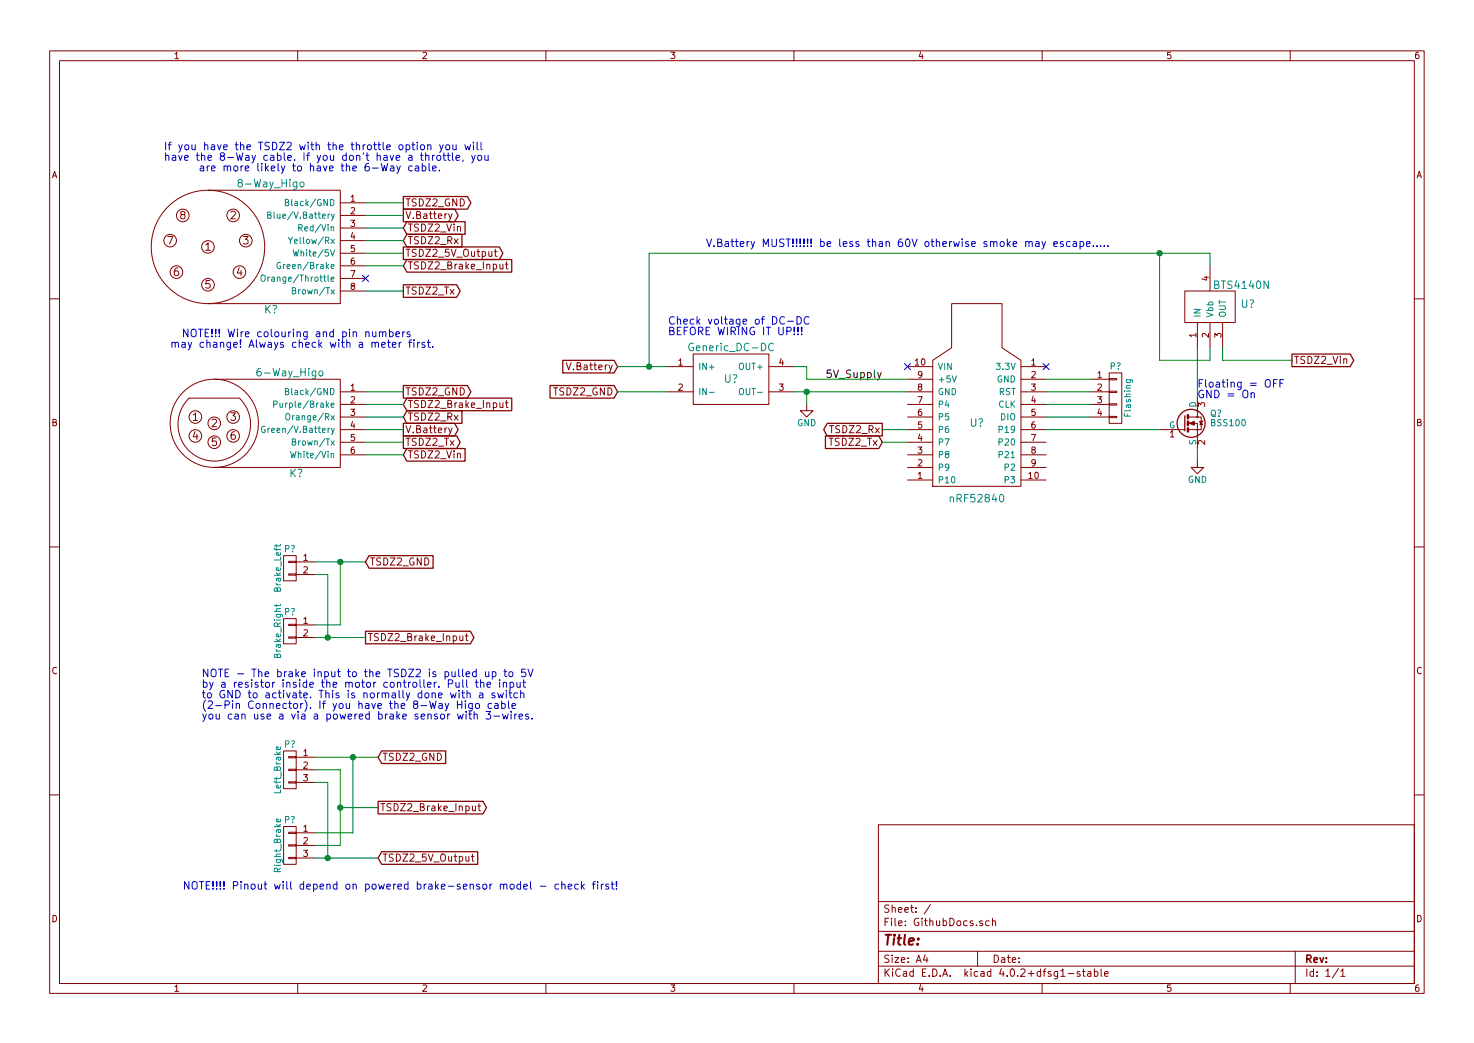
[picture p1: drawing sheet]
<svg xmlns="http://www.w3.org/2000/svg" width="297mm" height="210mm" viewBox="0 0 297 210" stroke-linecap="round" stroke-linejoin="round" font-family="sans-serif">
<g fill="none" stroke="#840000" stroke-width=".2">
<path d="M10 10.3h277v189.9h-277zM12 12.2h273v186.1h-273zM60 10.3v1.9M110 10.3v1.9M160 10.3v1.9M210 10.3v1.9M260 10.3v1.9M41.9 38.3h26.7v22.9h-26.7M68.6 40.9h5.1M68.6 43.4h5.1M68.6 46h5.1M68.6 48.5h5.1"/>
<path d="M68.6 51h5.1M68.6 53.6h5.1M68.6 56.1h5.1M68.6 58.7h5.1M90.4 43.1l.4 1M91.1 43.1l-.5 1.3-.2 .1M99.6 50.7h.6M99.8 50.2v1.3l.1 .1 .3 .1M100.7 53.3l.1 .9 .5-.1M101.3 53.3v.9M101.8 53.3h.6M102.1 52.8v1.2v.2h.3"/>
<path d="M238.8 58.7h10.1v6.3h-10.1zM243.8 53.6v5.1M10 60.2h2M43.2 76.4h25.4v17.8h-25.4M68.6 79h5.1M134.6 73.9h5.1M134.6 79h5.1M139.7 71.4h15.2v10.1h-15.2zM154.9 73.9h5.1M154.9 79h5.1M182.9 73.9h5.1M182.9 76.4h5.1"/>
<path d="M182.9 79h5.1M191.8 61.2h10.1v8.9l3.8 2.5v25.4h-17.7v-25.4l3.8-2.5zM205.7 73.9h5.1M205.7 76.4h5.1M205.7 79h5.1M219.7 76.4h3.8M219.7 79h3.8M223.5 78.9h1.5v.2h-1.5zM223.5 76.3h1.5v.3h-1.5zM223.5 75.2h2.6v10.1h-2.6zM241.3 65v5.1M243.8 65v5.1"/>
<path d="M246.4 65v5.1M285 60.2h2M48.3 80.3h-10.2a7.4 7.4 0 0 0-1.7 8 7.4 7.4 0 0 0 6.8 4.7M48.3 80.3a7.4 7.4 0 0 1 1.7 8 7.4 7.4 0 0 1-6.8 4.7M68.6 86.6h5.1M68.6 91.7h5.1M68.6 81.5h5.1M68.6 89.1h5.1M68.6 84.1h5.1M90.4 86.3l.4 .9M91.1 86.3l-.5 1.3-.2 .1M100.7 81.2l.1 .9 .5-.1"/>
<path d="M101.3 81.2v1M101.8 81.2h.6M102.1 80.7v1.3v.1l.3 .1M162.6 81.5v1.3h1.2l-1.2 1.3-1.3-1.3h1.3M182.9 86.6h5.1M182.9 96.8h5.1M182.9 94.2h5.1M182.9 91.7h5.1M182.9 81.5h5.1M182.9 89.1h5.1M182.9 84.1h5.1M205.7 86.6h5.1"/>
<path d="M205.7 96.8h5.1M205.7 94.2h5.1M205.7 91.7h5.1M205.7 81.5h5.1M205.7 89.1h5.1M205.7 84.1h5.1M219.7 81.5h3.8M219.7 84.1h3.8M223.5 83.9h1.5v.3h-1.5zM223.5 81.4h1.5v.3h-1.5zM233.7 86.6h5.1M239.5 86.6h1.8v3.8"/>
<path d="M241.3 80.3v3.8h-1.8M241.3 84.1h.8v2.5h-.8v-1.3h-1.8M241.3 93v1.2h1.3l-1.3 1.3-1.3-1.3h1.3M242.4 84.8l-.7 .3M10 110.3h2M57.1 112h2.6v5.1h-2.6zM58.2 115.7h1.5v.2h-1.5zM58.2 113.2h1.5v.2h-1.5zM59.7 113.3h3.8M59.7 115.8h3.8M285 110.3h2M57.1 124.7h2.6v5.1h-2.6z"/>
<path d="M58.2 128.4h1.5v.2h-1.5zM58.2 125.9h1.5v.2h-1.5zM59.7 126h3.8M59.7 128.5h3.8M92.7 128.2v.9l.6-.1M93.3 128.2v1M93.8 128.2h.5M94 127.7v1.3v.1l.3 .1M57.1 151.4h2.6v7.6h-2.6zM58.2 157.6h1.5v.3h-1.5zM58.2 155.1h1.5v.2h-1.5zM58.2 152.5h1.5v.3h-1.5z"/>
<path d="M59.7 152.6h3.8M59.7 155.2h3.8M59.7 157.7h3.8M10 160.2h2M57.1 166.6h2.6v7.6h-2.6zM58.2 172.8h1.5v.3h-1.5zM58.2 170.3h1.5v.3h-1.5zM58.2 167.8h1.5v.2h-1.5zM59.7 167.9h3.8M59.7 170.4h3.8M59.7 173h3.8M95 172.6h.5"/>
<path d="M95.2 172.2v1.2v.2h.3M95.2 162.5v.9l.6-.1M95.8 162.5v.9M96.3 162.5h.6M96.5 162v1.2l.1 .2h.3M177 166.3h108v32h-108zM285 160.2h2M60 198.3v1.9M110 198.3v1.9M160 198.3v1.9M177 194.8h108M177 191.8h108"/>
<path d="M177 187.8h108M177 181.8h108M186.4 192.5l-.3 1h.9M186.8 193v1M187.5 182.3l-1.3 2M197 191.8v3M198 185.7a.37 .37 0 0 0-.6 .1l.1 .2 .5 .2 .1 .1-.3 .3-.4-.1M199.3 185.7l-.4-.1-.3 .3 .1 .6 .2 .1 .4-.1M200 185.7l.2-.1 .4 .1v.9M200 185.1v1.5M210 198.3v1.9M215.3 196.3h1.1"/>
<path d="M217.6 195.9a.37 .37 0 0 0-.6 .1l.1 .3 .5 .1 .1 .1-.2 .3-.5-.1M218.1 195.8h.6M218.3 195.3v1.3l.4 .2M219.2 195.9h.6v.9M219.8 196.2l-.4 .1-.3 .2 .3 .3 .4-.1M220.5 195.9l.5-.1 .3 .3-.2 .6h-.6M220.5 195.3v1.5M221.9 195.3v1.3l.2 .2M222.6 196.3l.7-.1v-.3l-.5-.1-.2 .2 .1 .7h.6M260 198.3v1.9M261 191.8v6.5M269.7 195.2l-1.2 2"/>
<path d="M270.2 195.8l.4-.5v1.5M270.2 196.8h.8"/>
<circle cx="34.3" cy="48.5" r="1.27"/>
<circle cx="35.6" cy="54.9" r="1.27"/>
<circle cx="36.8" cy="43.4" r="1.27"/>
<circle cx="41.9" cy="49.8" r="11.4"/>
<circle cx="41.9" cy="57.4" r="1.27"/>
<circle cx="41.9" cy="49.8" r="1.27"/>
<circle cx="47" cy="43.4" r="1.27"/>
<circle cx="48.3" cy="54.9" r="1.27"/>
<circle cx="49.5" cy="48.5" r="1.27"/>
<circle cx="39.4" cy="84.1" r="1.27"/>
<circle cx="39.4" cy="87.9" r="1.27"/>
<circle cx="43.2" cy="85.3" r="8.9"/>
<circle cx="43.2" cy="89.1" r="1.27"/>
<circle cx="43.2" cy="85.3" r="1.27"/>
<circle cx="47" cy="84.1" r="1.27"/>
<circle cx="47" cy="87.9" r="1.27"/>
<circle cx="241.3" cy="84.1" r=".13"/>
<circle cx="241.3" cy="86.6" r=".13"/>
</g>
<g fill="none" stroke="#840000" stroke-width=".25">
<path d="M81.3 39.6h12.9l.7 1.3-.7 1.3h-12.9zM81.3 42.2h10.3l.7 1.2-.7 1.3h-10.3zM81.3 57.4h10.7l.7 1.3-.7 1.2h-10.7zM81.3 49.8h19.3l.7 1.2-.7 1.3h-19.3zM82 44.7h11.7v2.5h-11.7l-.7-1.2zM82 52.3h21.1v2.6h-21.1l-.7-1.3zM82 47.2h11.1v2.6h-11.1l-.7-1.3zM81.3 77.7h12.9l.7 1.3-.7 1.3h-12.9zM110.8 77.7h12.9l.8 1.3-.8 1.3h-12.9zM113.4 72.6h10.3l.8 1.3-.8 1.3h-10.3zM260.3 71.4h11.8l.7 1.2-.7 1.3h-11.8zM81.3 85.3h10.3l.7 1.3-.7 1.3h-10.3z"/>
<path d="M81.3 87.9h10.7l.7 1.2-.7 1.3h-10.7zM82 90.4h11.7v2.6h-11.7l-.7-1.3zM82 80.3h21.1v2.5h-21.1l-.7-1.3zM82 82.8h11.1v2.5h-11.1l-.7-1.2zM166.3 87.9h10.8l.7 1.2-.7 1.3h-10.8zM166.7 85.3h11.1v2.6h-11.1l-.7-1.3zM238.8 83.8v3.1M74.4 112h12.9v2.5h-12.9l-.7-1.2zM73.7 127.2h21.1l.7 1.3-.7 1.3h-21.1zM76.9 151.4h12.9v2.5h-12.9l-.7-1.3zM76.2 161.5h21.1l.7 1.3-.7 1.3h-21.1zM76.9 171.7h19.4v2.5h-19.4l-.7-1.2z"/>
<circle cx="240" cy="85.3" r="2.82"/>
</g>
<path d="M239.4 83.7v.6M239.4 85v.7M239.4 86.4v.6" fill="none" stroke="#840000" stroke-width=".51"/>
<g fill="#840000" stroke="#840000" stroke-width=".2">
<path d="M242.1 85l.2 .6h-.5z"/>
<path d="M239.6 85.3l1.1-.3v.7z"/>
</g>
<g fill="none" stroke="#008484" stroke-width=".2">
<path d="M60.6 36.7h.4l.3 .3v.4l-.3 .3-.4-.1-.1-.2zM52.7 55.6l.2-.2 .4 .1a.83 .83 0 0 1-.2 1.2 .44 .44 0 0 1-.5-.4zM53.9 43.3l.7-.1v-.4l-.7-.1v1.3h.5l.3-.4-.3-.3M56.5 53a.59 .59 0 0 0-.7 .5 .59 .59 0 0 0 .7 .6l.1-.5h-.3M57.5 40.8l.6-.1v-.4l-.6-.1v1.3h.5l.2-.5-.3-.2M58.1 47.8l.4 .7 .5-.7M58.5 48.5v.6M58.9 58.6l.6-.1v-.4l-.6-.1v1.3h.5l.2-.5-.3-.2M59.1 50.4l.3 1.2 .2-.9 .3 .9 .3-1.2M60.2 45.9h.6l.1-.5-.7-.1v1.3M60.5 45.9l.4 .7M66.7 56.3l.6-.1v-.3l-.4-.1-.2 .2 .1 .6h.5"/>
<path d="M67.4 43.1l-.4 1.2-.2 .1M57.5 78.9l.6-.1v-.4l-.6-.1v1.3h.5l.2-.5-.3-.2M64.3 74.9l.3-.1 .4 .1 .1 .6-.2 .2-.3 .1-.3-.2zM143 79.1h.9M149 78.5l.3-.2 .4 .1a.83 .83 0 0 1-.2 1.2 .44 .44 0 0 1-.5-.5zM155.9 69.3a.72 .72 0 0 0-1.1 .5 .72 .72 0 0 0 .7 .9l.4-.1M227 76.5l1.1 .1 .1 .5M227.1 76.5l-.1 .4 .2 .2 .6-.1v-.5M53.4 86a.59 .59 0 0 0-.7 .5 .59 .59 0 0 0 .7 .6v-.5h-.2M55.1 81.5l.7-.1v-.5l-.7-.1v1.3M57.6 83.6l.3-.2h.3a.83 .83 0 0 1-.1 1.3 .44 .44 0 0 1-.5-.5zM58.5 91l.4 1.3 .2-.9 .2 .9 .3-1.3"/>
<path d="M58.9 89l.6-.1v-.3l-.6-.1v1.2h.5l.2-.4-.3-.3M55.7 109.7v.5M56.5 109.7l-.2 .4h-1M55.7 121.8v.5M56.5 121.8l-.2 .3h-1M56.5 150.6v.3l-.2 .2-.5-.1v-.4l.2-.1 .1 .6M56.5 165.1v.4l-.2 .2-.5-.1v-.5h.2l.1 .6"/>
</g>
<path d="M73.1 55.5l1.2 1.2M74.3 55.5l-1.2 1.2M182.3 73.3l1.2 1.2M183.5 73.3l-1.2 1.2M210.2 73.3l1.2 1.2M211.4 73.3l-1.2 1.2" fill="none" stroke="#000084" stroke-width=".2"/>
<g fill="none" stroke="#0000c2" stroke-width=".2">
<path d="M75.1 33.9h1.2M76.8 32.9l.4 1.6 .3-1.1 .3 1.1 .3-1.6M78.7 33.5h.6l.1 1M79.4 33.8l-.5 .1a.3 .3 0 0 0-.3 .3 .3 .3 0 0 0 .3 .3l.5-.1M80 33.4l.3 1.1M80.7 33.4l-.5 1.4-.2 .2M83.1 33.5l-.4-.1-.4 .4v.4l.2 .2h.6M83.7 33.5h.6l.1 1M84.1 28.7v.1M84.1 29.2v1M84.4 33.8l-.5 .1a.3 .3 0 0 0-.3 .3 .3 .3 0 0 0 .3 .3l.5-.1M84.7 31.3h.6"/>
<path d="M84.8 29.3l.2-.1 .5 .1v.6l-.1 .2-.4 .1-.2-.2zM84.9 30.8v1.3l.4 .2M85.1 33.5l.4-.1 .3 .4v.4l-.1 .2h-.6M85.1 32.9v1.6M85.8 31.5l.1-.1a.36 .36 0 0 1 .5 .1v.8M85.8 30.8v1.5M86.2 29.3h.1a.36 .36 0 0 1 .5 .1v.8M86.2 29.2v1M86.5 32.9v1.4l.2 .2M87.1 31.3v1M87.2 34l.7-.2-.1-.3-.4-.1-.2 .3v.7h.6M87.6 31.3l-.5 .3"/>
<path d="M88.1 31.5l.2-.2 .4 .2 .1 .5-.1 .3h-.4l-.2-.1zM88.5 34.3v.2M88.6 29.2l.4 1M89.3 31.3h.5M89.3 29.2l-.5 1.4-.2 .1M89.5 30.8v1.3l.3 .2M89.9 29.3l.2-.1 .5 .1v.6l-.1 .2-.4 .1-.2-.2zM90.1 31.3h.6M90.3 30.8v1.3l.4 .2M91.2 30.8v1.3l.2 .2M91.3 29.2v.8a.38 .38 0 0 0 .6 0M91.9 31.8l.7-.1v-.3l-.5-.1-.2 .2 .1 .8h.6"/>
<path d="M91.9 29.2v1M93.3 32.3l-.1 .3M93.7 29.2l.3 1 .2-.7 .3 .7 .3-1M95 31.3l.4 1M95.4 28.7v.1M95.4 29.2v1M95.8 31.3l-.6 1.4-.2 .1M96.1 28.7v1.3l.3 .2M96.4 31.4l.4-.1 .3 .3v.4l-.3 .3h-.4l-.1-.3zM96.9 28.7v1.3l.3 .2M97.7 31.3v.8a.38 .38 0 0 0 .7 .1M98.4 31.3v1"/>
<path d="M210 48.7l.3 1M210.7 48.7l-.5 1.4-.2 .1M212.4 49.2l.7-.2-.1-.2-.4-.1-.2 .2v.7h.6M214.2 48.8l-.3-.1-.2 .2v.2l.5 .2v.3h-.5M215.6 48.8l-.4-.1-.3 .3v.4l.2 .2h.5M216.3 48.8h.6v.9M216.9 49l-.5 .1a.3 .3 0 0 0-.2 .3 .3 .3 0 0 0 .2 .3l.5-.1M217.7 48.8l.4-.1 .3 .3v.4l-.2 .2h-.5M217.7 48.7v1.5M218.9 49.2l.8-.2-.1-.2-.4-.1-.3 .2 .1 .7h.6M220.3 49.5v.2M221.1 49.5v.2"/>
<path d="M221.8 49.5v.2M222.5 49.5v.2M223.3 49.5v.2M73.7 67l.1-.1a.36 .36 0 0 1 .6 .2v.8M75.1 66.9v.8a.38 .38 0 0 0 .6 0M75.7 66.9v1M76.5 67v-.1a.36 .36 0 0 1 .6 .2v.8M76.5 66.9v1M76.9 69.5l.7-.1v-.3l-.5-.1-.2 .2 .1 .7h.6M77.1 67.1a.35 .35 0 0 1 .3-.2 .35 .35 0 0 1 .4 .2v.8M78.1 69h.6M78.3 68.5v1.3l.4 .2"/>
<path d="M78.5 66.9h.4l.3 .3v.4l-.1 .2h-.6M78.5 66.4v1.5M79.1 69.5l.7-.1-.1-.3-.4-.1-.2 .2v.7h.6M79.8 67.4l.7-.2-.1-.3h-.4l-.2 .2 .1 .7h.5M80.4 69v1M80.9 69l-.5 .3M81.2 66.9v1M81.6 66.9l-.4 .3M82.3 69h.6M82.6 66.9h-.4l-.2 .2 .1 .2 .5 .2v.3h-.6M82.9 68.5l-.4 .2v1.3M83.4 68.5v.2"/>
<path d="M83.4 69v1M84.2 69v1M84.6 69l-.4 .3M85.6 69.1l-.4-.1-.2 .2 .1 .2 .5 .2v.3h-.6M86.1 69h.6M86.3 68.5v1.3l.4 .2M87.2 69.9v.1M158.7 64.8h1.2M160.6 63.8a.77 .77 0 0 1 .9 .8 .77 .77 0 0 1-.9 .7zM160.8 67.3v.2M160.8 66v.9M161.5 67.3v.2"/>
<path d="M161.5 66v.9M163 64a.72 .72 0 0 0-1 .5 .72 .72 0 0 0 .7 .8l.3-.1M252.1 79.3l.1-.1a.36 .36 0 0 1 .6 .2v.8M252.1 79.2v1M256.6 77.3h.5M257.4 76.5h-.8v1.5M257.9 77.3h.5M258.7 76.5h-.8v1.5M91.9 137.5v.8a.38 .38 0 0 0 .6 .1M92.5 139.2v.1M92.5 139.7v1M92.5 137.5v1.1"/>
<path d="M93 139.7h.6M93.2 137v1.3l.3 .3M93.2 139.2v1.3l.4 .2M93.9 135.9l.8-.1-.1-.3-.4-.1-.3 .2 .1 .7h.6M94 137v1.3l.3 .3M94.1 139.8l.1-.1a.36 .36 0 0 1 .6 .2v.8M94.1 139.2v1.5M95.8 137.5h.6M96 135.5l-.5-.1-.3 .3v.4l.2 .2h.6M96 134.9v1.5M96 137v1.3l.4 .3M96.6 139.7h.6l.1 1"/>
<path d="M96.9 137.7v-.1a.36 .36 0 0 1 .6 .2v.8M96.9 137v1.6M97.8 135.4v.8a.38 .38 0 0 0 .7 .1M98.1 138l.8-.1-.1-.3-.4-.1-.3 .3 .1 .7h.6M98.5 135.4v1M99.2 135.5l.4-.1 .3 .3v.4l-.1 .2h-.6M99.2 135.4v1.5M99.7 139.7h-.4l-.2 .2 .1 .2 .5 .2v.3h-.6M100.3 139.7l.3 1 .3-.7 .3 .7 .2-1M100.7 137v.2M100.7 137.5v1.1M101.4 137.7l.1-.1a.36 .36 0 0 1 .6 .2v.8"/>
<path d="M101.4 137.5v1.1M101.5 135.4h.6M101.8 134.9v1.3l.3 .2M102 139.2v.1M102 139.7v1M102.6 139.7h.5M102.6 135.6l.2-.2 .5 .2 .1 .5-.2 .2-.4 .1-.2-.1zM102.8 139.2v1.3l.3 .2M102.8 137.6l.4-.1 .3 .3v.5l-.1 .2h-.6M102.8 137.5v1.6M104.2 137.5v.8a.38 .38 0 0 0 .6 .1M104.3 139.7h-.4l-.3 .3v.4l.1 .2h.6"/>
<path d="M104.8 137.5v1.1M104.9 139.8l.1-.1a.36 .36 0 0 1 .6 .2v.8M104.9 139.2v1.5M105.3 137.5h.6M105.5 137v1.3l.4 .3M105.9 134.9h-.7l-.1 .7 .2-.1 .5 .1 .2 .5-.3 .3-.6-.1M106.4 134.9l.5 1.5 .5-1.5M92.2 141.3v1.5M92.2 142h.9M93.1 141.3v1.5M93.8 141.3v.1M93.8 141.8v1"/>
<path d="M93.9 143.4v.2M93.9 143.9v1.1M94.5 143.9h.5M94.7 143.4v1.3l.3 .3M95.2 141.8v1.2l-.3 .3h-.4M95.2 141.9l-.5-.1-.3 .3v.4l.2 .2h.6M95.5 144.1l.1-.1a.36 .36 0 0 1 .6 .2v.8M95.5 143.4v1.6M95.9 142l.2-.2 .4 .2 .1 .5-.1 .2-.4 .1-.2-.1zM97.3 140l-.5 .1a.3 .3 0 0 0-.2 .3 .3 .3 0 0 0 .2 .3l.5-.1M97.9 143.4h1l-.5 .6 .3 .1 .2 .2-.1 .5-.2 .2h-.5l-.2-.2M99.1 141.9l-.4-.1-.4 .3v.4l.2 .2h.6"/>
<path d="M99.5 144.4h1.2M99.7 141.9h.6l.1 .9M100.4 142.2h-.5a.3 .3 0 0 0-.3 .3 .3 .3 0 0 0 .3 .3l.5-.1M101.1 141.9l.4-.1 .3 .3v.4l-.1 .2h-.6M101.1 141.3v1.5M101.3 143.9l.2 1.1 .3-.8 .3 .8 .3-1.1M102.5 141.3v1.3l.2 .2M103 143.4v.2M103 143.9v1.1M103.2 142.3l.7-.1-.1-.3-.4-.1-.2 .2 .1 .7h.5M103.7 143.9v1.1M104.2 143.9l-.5 .3"/>
<path d="M104.6 144.4l.7-.1v-.3l-.5-.1-.2 .3 .1 .7h.6M106.5 144l-.4-.1-.2 .3 .1 .2 .5 .1v.4h-.6M107.2 144.8v.2M106.9 177.7v1.3l.2 .2M108.9 178.7h1.1M112.6 178.3l-.5-.1-.3 .3v.5l.2 .2h.6M113.2 178.4l.1-.1a.36 .36 0 0 1 .6 .2v.7M113.2 177.7v1.5M114.5 178.7l.7-.1v-.3l-.5-.1-.2 .3 .1 .7h.6M116.5 178.3l-.4-.1-.3 .3v.5l.2 .2h.5M117.2 177.7v1.5M117.3 178.7l.5 .5"/>
<path d="M117.8 178.2l-.6 .6M119.4 178.2h.6M120 177.7l-.4 .2v1.3M120.4 177.7v.2M120.4 178.2v1M121.2 178.2v1M121.6 178.2l-.4 .3M122.6 178.3l-.3-.1-.3 .3 .1 .2 .5 .1v.4h-.6M123.2 178.2h.5M123.4 177.7v1.3l.3 .2M124.2 179.1v.1M124.2 177.7v1"/>
</g>
<path d="M177.6 75.1l-.5 1.4-.2 .1" fill="none" stroke="#000" stroke-width=".2"/>
<g fill="none" stroke="#008400" stroke-width=".2">
<path d="M73.7 51h7.6M73.7 40.9h7.6M73.7 43.4h7.6M73.7 46h7.6M73.7 48.5h7.6M73.7 53.6h7.6M73.7 58.7h7.6M233.7 51v21.6h10.1v-2.5M243.8 53.6v-2.6h-113v22.9M73.7 79h7.6M124.5 79h10.1M124.5 73.9h10.1"/>
<path d="M160 73.9h2.6v2.5h20.3M160 79h22.9M162.6 79v2.5M210.8 76.4h8.9M210.8 79h8.9M241.3 70.1v10.2M246.4 70.1v2.5h13.9M73.7 81.5h7.6M73.7 84.1h7.6M73.7 86.6h7.6M73.7 89.1h7.6M73.7 91.7h7.6"/>
<path d="M177.8 86.6h5.1M177.8 89.1h5.1M210.8 81.5h8.9M210.8 84.1h8.9M210.8 86.6h22.9M241.3 90.4v2.6M63.5 113.3h10.2M63.5 115.8h2.5v12.7M68.6 113.3v12.7h-5.1M63.5 128.5h10.2M63.5 155.2h5.1v15.2h-5.1M63.5 157.7h2.5v15.3"/>
<path d="M63.5 152.6h12.7M71.1 152.6v15.3h-7.6M63.5 173h12.7M68.6 162.8h7.6"/>
</g>
<g fill="#008400" stroke="#008400" stroke-width=".25">
<circle cx="233.7" cy="51" r=".51"/>
<circle cx="130.8" cy="73.9" r=".51"/>
<circle cx="162.6" cy="79" r=".51"/>
<circle cx="68.6" cy="113.3" r=".51"/>
<circle cx="66" cy="128.5" r=".51"/>
<circle cx="71.1" cy="152.6" r=".51"/>
<circle cx="68.6" cy="162.8" r=".51"/>
<circle cx="66" cy="173" r=".51"/>
</g>
<text font-size="2.8" fill="#840000" x="178" y="190.5">Title:</text>
<g font-size="2.1" fill="#0000c2">
<text x="33" y="30.3">If you have the TSDZ2 with the throttle option you will</text>
<text x="33" y="32.4">have the 8-Way cable. If you don't have a throttle, you</text>
<text x="36.6" y="34.5">are more likely to have the 6-Way cable.</text>
<text x="142.2" y="49.8">V.Battery MUST!!!!!! be less than 60V otherwise smoke may escape.....</text>
<text x="134.6" y="65.4">Check voltage of DC-DC</text>
<text x="34.3" y="70.1">may change! Always check with a meter first.</text>
<text x="35.5" y="68">NOTE!!! Wire colouring and pin numbers</text>
<text x="134.6" y="67.6">BEFORE WIRING IT UP!!!</text>
<text x="241.3" y="78.1">Floating = OFF</text>
<text x="241.3" y="80.3">GND = On</text>
<text x="40.6" y="136.5">NOTE - The brake input to the TSDZ2 is pulled up to 5V</text>
<text x="40.6" y="138.6">by a resistor inside the motor controller. Pull the input</text>
<text x="40.6" y="140.8">to GND to activate. This is normally done with a switch</text>
<text x="40.6" y="142.9">(2-Pin Connector). If you have the 8-Way Higo cable</text>
<text x="40.6" y="145">you can use a via a powered brake sensor with 3-wires.</text>
<text x="36.8" y="179.3">NOTE!!!! Pinout will depend on powered brake-sensor model - check first!</text>
</g>
<g font-size="2.1" fill="#008484">
<text x="48.5" y="37.8">8-Way_Higo</text>
<text x="245" y="58.2">BTS4140N</text>
<text x="53.2" y="63.2">K?</text>
<text x="250.1" y="62">U?</text>
<text x="139.4" y="70.8">Generic_DC-DC</text>
<text x="52.3" y="75.9">6-Way_Higo</text>
<text x="145.9" y="77.1">U?</text>
<text x="195.5" y="86">U?</text>
<text x="58.3" y="96.2">K?</text>
<text x="191.8" y="101.3">nRF52840</text>
</g>
<g font-size="2.1" fill="#840000">
<text x="36.2" y="44.2">8</text>
<text x="46.4" y="44.2">2</text>
<text x="33.7" y="49.3">7</text>
<text x="41.3" y="50.5">1</text>
<text x="48.9" y="49.3">3</text>
<text x="35" y="55.6">6</text>
<text x="41.3" y="58.2">5</text>
<text x="47.7" y="55.6">4</text>
<text x="38.8" y="84.8">1</text>
<text x="38.8" y="88.6">4</text>
<text x="42.6" y="86.1">2</text>
<text x="42.6" y="89.9">5</text>
<text x="46.4" y="84.8">3</text>
<text x="46.4" y="88.6">6</text>
<text x="178" y="184">Sheet: /</text>
<text x="178" y="186.7">File: GithubDocs.sch</text>
<text x="178" y="196.9">KiCad E.D.A. kicad 4.0.2+dfsg1-stable</text>
<text x="178" y="194.1">Size: A4</text>
<text x="200" y="194.1">Date:</text>
<text x="263" y="194.1">Rev:</text>
<text x="263" y="196.9">Id: 1/1</text>
</g>
<text font-size="2.1" x="166.4" y="76.2">5V_Supply</text>
<g font-size="2" fill="#840000">
<text x="81.7" y="41.6">TSDZ2_GND</text>
<text x="81.7" y="44.1">V.Battery</text>
<text x="82.1" y="46.7">TSDZ2_Vin</text>
<text x="81.7" y="51.8">TSDZ2_5V_Output</text>
<text x="82.1" y="49.2">TSDZ2_Rx</text>
<text x="81.7" y="59.4">TSDZ2_Tx</text>
<text x="82.1" y="54.3">TSDZ2_Brake_Input</text>
<text x="114.7" y="74.6">V.Battery</text>
<text x="260.8" y="73.3">TSDZ2_Vin</text>
<text x="81.7" y="79.7">TSDZ2_GND</text>
<text x="82.1" y="82.2">TSDZ2_Brake_Input</text>
<text x="111.6" y="79.7">TSDZ2_GND</text>
<text x="81.7" y="87.3">V.Battery</text>
<text x="81.7" y="89.9">TSDZ2_Tx</text>
<text x="82.1" y="84.8">TSDZ2_Rx</text>
<text x="167.1" y="89.9">TSDZ2_Tx</text>
<text x="167.3" y="87.3">TSDZ2_Rx</text>
<text x="82.1" y="92.4">TSDZ2_Vin</text>
<text x="74.5" y="114">TSDZ2_GND</text>
<text x="74.1" y="129.2">TSDZ2_Brake_Input</text>
<text x="77.1" y="153.4">TSDZ2_GND</text>
<text x="76.6" y="163.5">TSDZ2_Brake_Input</text>
<text x="77.1" y="173.7">TSDZ2_5V_Output</text>
</g>
<g font-size="1.8" fill="#840000">
<text x="35" y="11.9">1</text>
<text x="85" y="11.9">2</text>
<text x="135" y="11.9">3</text>
<text x="185" y="11.9">4</text>
<text x="235" y="11.9">5</text>
<text x="285" y="11.9">6</text>
<text x="10.4" y="35.9">A</text>
<text x="285.4" y="35.9">A</text>
<text x="70.6" y="40.6">1</text>
<text x="70.6" y="43.2">2</text>
<text x="70.6" y="45.7">3</text>
<text x="70.6" y="48.3">4</text>
<text x="70.6" y="50.8">5</text>
<text x="70.6" y="53.3">6</text>
<text x="70.6" y="55.9">7</text>
<text x="70.6" y="58.4">8</text>
<text x="243.6" y="56.6" transform="rotate(-90 243.6 56.6)">4</text>
<text x="241" y="68" transform="rotate(-90 241 68)">1</text>
<text x="243.6" y="68" transform="rotate(-90 243.6 68)">2</text>
<text x="246.1" y="68" transform="rotate(-90 246.1 68)">3</text>
<text x="136.7" y="73.7">1</text>
<text x="157" y="73.7">4</text>
<text x="184.5" y="73.7">10</text>
<text x="184.9" y="76.2">9</text>
<text x="207.8" y="73.7">1</text>
<text x="207.8" y="76.2">2</text>
<text x="221.1" y="76.2">1</text>
<text x="70.6" y="78.7">1</text>
<text x="70.6" y="81.3">2</text>
<text x="70.6" y="83.8">3</text>
<text x="136.7" y="78.7">2</text>
<text x="157" y="78.7">3</text>
<text x="184.9" y="83.8">6</text>
<text x="184.9" y="81.3">7</text>
<text x="184.9" y="78.7">8</text>
<text x="207.8" y="78.7">3</text>
<text x="207.8" y="81.3">4</text>
<text x="207.8" y="83.8">5</text>
<text x="221.1" y="78.7">2</text>
<text x="221.1" y="81.3">3</text>
<text x="221.1" y="83.8">4</text>
<text x="242.8" y="82" transform="rotate(-90 242.8 82)">3</text>
<text x="10.4" y="85.9">B</text>
<text x="70.6" y="86.4">4</text>
<text x="70.6" y="88.9">5</text>
<text x="184.9" y="88.9">4</text>
<text x="184.9" y="86.4">5</text>
<text x="207.8" y="86.4">6</text>
<text x="207.8" y="88.9">7</text>
<text x="235.7" y="88.1">1</text>
<text x="242.8" y="89.6" transform="rotate(-90 242.8 89.6)">2</text>
<text x="285.4" y="85.9">B</text>
<text x="70.6" y="91.4">6</text>
<text x="184.9" y="94">2</text>
<text x="184.9" y="91.4">3</text>
<text x="207.8" y="91.4">8</text>
<text x="207.8" y="94">9</text>
<text x="184.9" y="96.5">1</text>
<text x="207.3" y="96.5">10</text>
<text x="61.1" y="113">1</text>
<text x="61.1" y="115.6">2</text>
<text x="61.1" y="125.7">1</text>
<text x="61.1" y="128.3">2</text>
<text x="10.4" y="135.9">C</text>
<text x="285.4" y="135.9">C</text>
<text x="61.1" y="152.4">1</text>
<text x="61.1" y="154.9">2</text>
<text x="61.1" y="157.5">3</text>
<text x="61.1" y="167.6">1</text>
<text x="61.1" y="170.2">2</text>
<text x="61.1" y="172.7">3</text>
<text x="10.4" y="185.9">D</text>
<text x="285.4" y="185.9">D</text>
<text x="35" y="199.9">1</text>
<text x="85" y="199.9">2</text>
<text x="135" y="199.9">3</text>
<text x="185" y="199.9">4</text>
<text x="235" y="199.9">5</text>
<text x="285" y="199.9">6</text>
</g>
<g font-size="1.8" fill="#008484">
<text x="58.4" y="41.5">Black/GND</text>
<text x="55.5" y="44.1">Blue/V.Battery</text>
<text x="61" y="46.6">Red/Vin</text>
<text x="59.2" y="49.1">Yellow/Rx</text>
<text x="60.1" y="51.7">White/5V</text>
<text x="54.3" y="56.8">Orange/Throttle</text>
<text x="57" y="54.2">Green/Brake</text>
<text x="59.5" y="59.3">Brown/Tx</text>
<text x="241.9" y="64" transform="rotate(-90 241.9 64)">IN</text>
<text x="244.5" y="64" transform="rotate(-90 244.5 64)">Vbb</text>
<text x="247" y="64" transform="rotate(-90 247 64)">OUT</text>
<text x="140.7" y="74.5">IN+</text>
<text x="149.1" y="74.5">OUT+</text>
<text x="189" y="77.1">+5V</text>
<text x="189" y="74.5">VIN</text>
<text x="200.8" y="77.1">GND</text>
<text x="201.1" y="74.5">3.3V</text>
<text x="223.7" y="74.5">P?</text>
<text x="56.6" y="82.2">Purple/Brake</text>
<text x="58.4" y="79.6">Black/GND</text>
<text x="140.7" y="79.6">IN-</text>
<text x="149.6" y="79.6">OUT-</text>
<text x="189" y="82.2">P4</text>
<text x="189" y="79.6">GND</text>
<text x="201.1" y="82.2">CLK</text>
<text x="201.2" y="79.6">RST</text>
<text x="227.9" y="83.9" transform="rotate(-90 227.9 83.9)">Flashing</text>
<text x="241" y="82.2" transform="rotate(-90 241 82.2)">D</text>
<text x="243.8" y="84">Q?</text>
<text x="54.2" y="87.2">Green/V.Battery</text>
<text x="58.6" y="84.7">Orange/Rx</text>
<text x="59.5" y="89.8">Brown/Tx</text>
<text x="160.6" y="85.9">GND</text>
<text x="189" y="89.8">P7</text>
<text x="189" y="87.2">P6</text>
<text x="189" y="84.7">P5</text>
<text x="201.6" y="84.7">DIO</text>
<text x="201.6" y="87.2">P19</text>
<text x="201.6" y="89.8">P20</text>
<text x="235.5" y="86.4">G</text>
<text x="241" y="89.7" transform="rotate(-90 241 89.7)">S</text>
<text x="244.2" y="85.9">BSS100</text>
<text x="59.5" y="92.3">White/Vin</text>
<text x="189" y="94.9">P9</text>
<text x="189" y="92.3">P8</text>
<text x="201.6" y="92.3">P21</text>
<text x="202.6" y="94.9">P2</text>
<text x="189" y="97.4">P10</text>
<text x="202.6" y="97.4">P3</text>
<text x="239.3" y="97.3">GND</text>
<text x="57.3" y="111.3">P?</text>
<text x="56.6" y="119.1" transform="rotate(-90 56.6 119.1)">Brake_Left</text>
<text x="57.3" y="124">P?</text>
<text x="56.6" y="132.5" transform="rotate(-90 56.6 132.5)">Brake_Right</text>
<text x="57.3" y="150.7">P?</text>
<text x="56.6" y="159.8" transform="rotate(-90 56.6 159.8)">Left_Brake</text>
<text x="57.3" y="165.9">P?</text>
<text x="56.6" y="175.6" transform="rotate(-90 56.6 175.6)">Right_Brake</text>
</g>
</svg>
